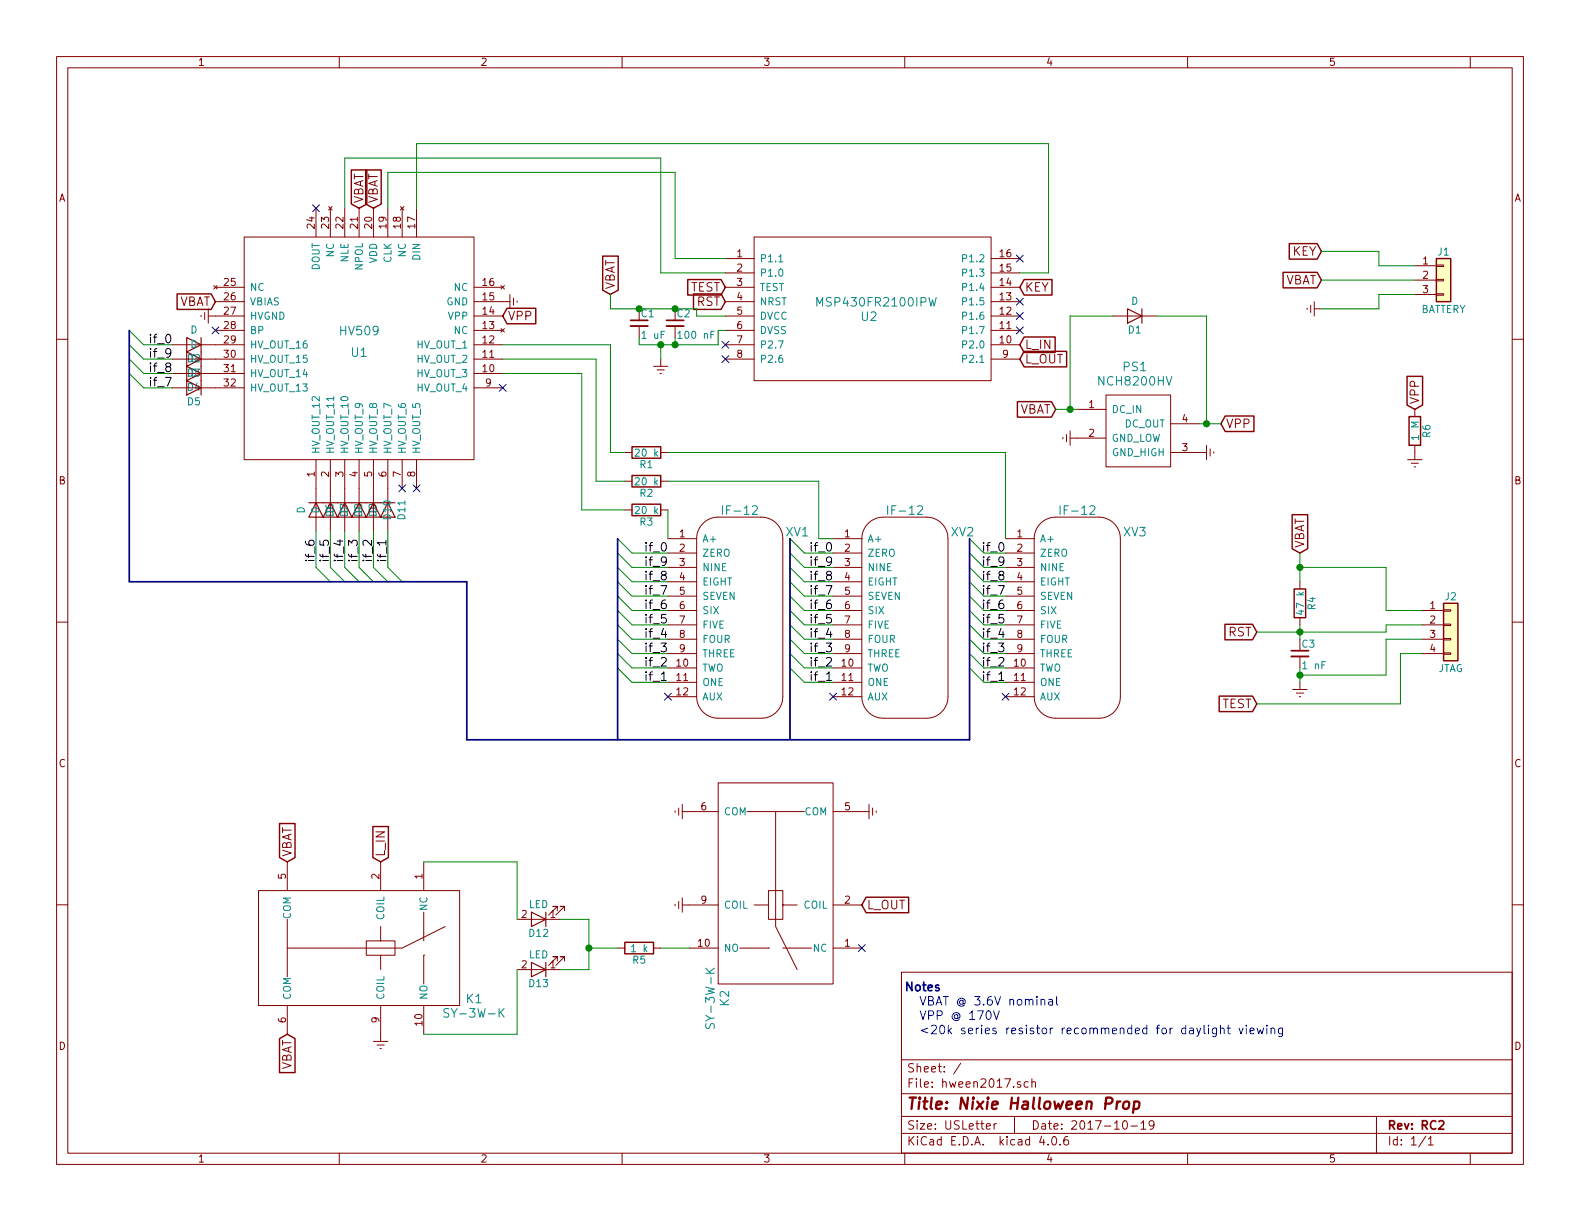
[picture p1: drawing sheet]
<svg xmlns="http://www.w3.org/2000/svg" width="279mm" height="216mm" viewBox="0 0 279 216" stroke-linecap="round" stroke-linejoin="round" font-family="sans-serif">
<g fill="none" stroke="#840000" stroke-width=".18">
<path d="M10 10h259.4v195.9h-259.4zM12 12h255.4v191.9h-255.4zM60 10v2M110 10v2M160 10v2M210 10v2M260 10v2M55.9 36.8v5.1M58.1 36.5l.6 .6M58.4 36.8v5.1M58.7 36.5l-.6 .6M61 36.8v5.1"/>
<path d="M63.5 36.8v5.1M66 36.8v5.1M68.6 36.8v5.1M70.8 36.5l.6 .6M71.1 36.8v5.1M71.4 36.5l-.6 .6M73.7 36.8v5.1M10 60h2M35.6 55.8v.2M36.2 55.2v1.3M36.8 55.9h6.4M36.8 54.6v2.6"/>
<path d="M37.8 50.5l.6 .6M38.1 50.8h5.1M38.1 53.3h5.1M38.1 58.4h5.1M38.4 50.5l-.6 .6M43.2 41.9h.1M43.2 41.9h40.6v39.4h-40.6zM83.8 50.8h5.1M83.8 53.3h6.4M83.8 55.9h5.1M83.8 58.4h5.1M88.6 58.1l.6 .6"/>
<path d="M88.6 50.5l.6 .6M89.2 58.1l-.6 .6M89.2 50.5l-.6 .6M90.2 52.1v2.5M90.8 52.7v1.3M91.4 53.2v.3M113 57.7v2M119.4 57.7v2M128.3 45.7h5M128.3 48.3h5M128.3 50.8h5M128.3 53.3h5"/>
<path d="M128.3 55.9h5M128.3 58.4h5M133.3 41.9h42v25.4h-42zM175.3 45.7h5M175.3 48.3h5M175.3 50.8h5M175.3 53.3h5M175.3 55.9h5M175.3 58.4h5M196.8 55.9h7.7M231.1 54.5v.2M231.8 54v1.2"/>
<path d="M232.4 54.6h1.3M232.4 53.3v2.6M250.2 47h3.8M250.2 49.5h3.8M250.2 52.1h3.8M254 51.9h1.3v.3h-1.3zM254 49.4h1.3v.3h-1.3zM254 46.9h1.3v.2h-1.3zM267.4 60h2M30.5 61h12.7M30.5 63.5h12.7M30.5 68.6h2.5"/>
<path d="M30.5 66h12.7M35.6 68.6h7.6M83.8 61h5.1M83.8 63.5h5.1M83.8 68.6h5.1M83.8 66h5.1M115.6 64.8h2.5M116.2 65.4h1.3M116.7 66h.3M116.8 63.5v1.3M128.3 61h5M128.3 63.5h5"/>
<path d="M175.3 61h5M175.3 63.5h5M188 77.3v.3M188.6 76.8v1.3M189.2 77.5h6.4M189.2 76.2v2.5M190.5 72.4h5.1M195.6 69.9h11.4v12.7h-11.4zM207 74.9h5.1M213.4 78.7v2.6M214 79.4v1.2M214.6 79.9v.2"/>
<path d="M250.2 72.4v1.3M250.2 78.7v2.6M55.9 81.3v12.7M58.4 81.3v12.7M61 81.3v12.7M63.5 81.3v12.7M66 81.3v12.7M68.6 81.3v7.6M68.6 91.4v2.6M71.1 81.3v5.1M73.7 81.3v5.1M110.5 80h1.3"/>
<path d="M110.5 90.2h1.3M110.5 85.1h1.3M116.8 80h1.3M116.8 90.2h1.3M116.8 85.1h1.3M118.1 95.3h5.1M118.1 97.8h5.1M123.2 95.3a3.8 3.8 0 0 1 3.8-3.9h7.6a3.8 3.8 0 0 1 3.8 3.9v27.9a3.8 3.8 0 0 1-3.8 3.8M123.2 95.3v27.9M147.3 95.3h5.1M147.3 97.8h5.1M152.4 95.3a3.8 3.8 0 0 1 3.8-3.9h7.6a3.8 3.8 0 0 1 3.8 3.9v27.9a3.8 3.8 0 0 1-3.8 3.8h-7.6a3.8 3.8 0 0 1-3.8-3.8"/>
<path d="M152.4 95.3v27.9M177.8 95.3h5.1M177.8 97.8h5.1M182.9 95.3a3.8 3.8 0 0 1 3.8-3.9h7.6a3.8 3.8 0 0 1 3.8 3.9v27.9a3.8 3.8 0 0 1-3.8 3.8M182.9 95.3v27.9M207 80h6.4M248.9 81.3h2.6M249.6 81.9h1.2M250.1 82.6h.2M10 110h2M118.1 100.3h5.1M118.1 102.9h5.1"/>
<path d="M118.1 105.4h5.1M118.1 108h5.1M118.1 110.5h5.1M118.1 113h5.1M118.1 115.6h5.1M118.1 118.1h5.1M147.3 100.3h5.1M147.3 102.9h5.1M147.3 105.4h5.1M147.3 108h5.1M147.3 110.5h5.1M147.3 113h5.1"/>
<path d="M147.3 115.6h5.1M147.3 118.1h5.1M177.8 100.3h5.1M177.8 102.9h5.1M177.8 105.4h5.1M177.8 108h5.1M177.8 110.5h5.1M177.8 113h5.1M177.8 115.6h5.1M177.8 118.1h5.1M229.9 102.9v1.2M229.9 109.2v1.3"/>
<path d="M229.9 116.1v2M251.5 108h3.8M251.5 110.5h3.8M251.5 113h3.8M251.5 115.6h3.8M255.3 115.4h1.2v.3h-1.2zM255.3 112.9h1.2v.3h-1.2zM255.3 110.4h1.2v.2h-1.2zM255.3 107.8h1.2v.3h-1.2zM267.4 110h2M118.1 120.7h5.1M118.1 123.2h5.1"/>
<path d="M123.2 123.2a3.8 3.8 0 0 0 3.8 3.8h7.6M127 138.4h20.3v35.6h-20.3zM147.3 120.7h5.1M147.3 123.2h5.1M177.8 120.7h5.1M177.8 123.2h5.1M182.9 123.2a3.8 3.8 0 0 0 3.8 3.8h7.6M228.6 121.9h2.5M229.2 122.6h1.3M229.7 123.2h.3M229.9 120.7v1.2M10 160h2"/>
<path d="M45.7 157.5h35.6v20.3h-35.6zM50.8 152.4v5.1M67.3 152.4v5.1M74.9 152.4v5.1M119.4 143.4v.2M119.4 159.9v.2M120 142.9v1.2M120 159.4v1.3M120.6 143.5h6.4M120.6 142.2v2.6M120.6 158.8v2.5M132.1 143.5h10.1"/>
<path d="M137.2 143.5v20.3l3.8 7.7M147.3 143.5h6.4M153.7 142.2v2.6M154.3 142.9v1.2M154.9 143.4v.2M267.4 160h2M50.8 162.6v10.1M50.8 177.8v5.1M67.3 163.8v2.6h-2.5v2.5h5v-2.5h-2.5M67.3 168.9v2.6M67.3 177.8v6.4M74.9 168.9h.1"/>
<path d="M74.9 161.3v5.1M74.9 168.9v5.1M74.9 177.8v5.1M78.7 163.8l-7.6 3.8h-20.3M91.4 162.6h7.7M91.4 171.5h7.7M98.6 161v-.7h-.8h.8l-1.6 1.5M98.6 169.9v-.7h-.8h.8l-1.6 1.5M99.8 161v-.7h-.7h.7l-1.5 1.5M99.8 169.9v-.7h-.7h.7l-1.5 1.5M109.2 167.6h1.3M115.6 167.6h1.2"/>
<path d="M120.6 160h6.4M121.9 167.6h5.1M130.8 167.6h5.1M133.3 160h2.6M135.9 167.6h.1M138.4 160v2.6h-2.5v-5.1h2.5v2.5h2.6M138.4 167.6h5.1M147.3 167.6h5.1M147.3 160h5.1M159.4 171.9h108v32h-108zM66 184.2h2.6M66.7 184.8h1.2"/>
<path d="M67.2 185.4h.2M159.4 197.4h108M159.4 193.4h108M159.4 187.4h108M169.9 188l-1.3 1.9M174.4 199.2l.7-.2v-.2l-.4-.1-.3 .2 .1 .7h.6M175.8 198.7v1M176.2 198.7l-.4 .3M179.4 197.4v3M180.5 191.3a.37 .37 0 0 0-.6 .2l.1 .2 .5 .1v.2l-.2 .3-.4-.1M181.8 191.3h-.4l-.3 .2 .1 .6 .2 .2 .4-.1M182.5 191.4l.2-.1h.4v1"/>
<path d="M182.5 190.8v1.5M198.7 198.3l.2-.1a.81 .81 0 0 1 .5 .6 .81 .81 0 0 1-.2 .8l-.2 .1a.79 .79 0 0 1-.3-1.4zM200 199.1h1.1M201.8 198.6l.4-.4v1.5M201.8 199.7h.8M204.1 198.8l-.3 .3h-.3l-.3-.3v-.3l.2-.3h.4l.2 .1a1.19 1.19 0 0 1-.2 1.3l-.4 .1M243.4 197.4v6.5M60 203.9v2M110 203.9v2M159.4 200.4h108M160 203.9v2M184.2 200.9l-.4 1.1h1"/>
<path d="M185.3 202.3v.2M186.1 201.1l.2-.1a.81 .81 0 0 1 .6 .6 .81 .81 0 0 1-.3 .8l-.1 .1a.79 .79 0 0 1-.4-1.4zM187.5 202.3v.2M188.8 201a.59 .59 0 0 0-.7 .6l.1 .7 .2 .2 .5-.2 .1-.5-.2-.2-.4-.1-.3 .3M210 203.9v2M252.1 200.9l-1.2 1.9M252.6 201.4l.4-.4v1.5M252.6 202.5h.8M260 203.9v2"/>
</g>
<path d="M111.5 56.6h3.1M117.9 56.6h3M228.3 115.1h3.1M254.5 198.3l.2-.1h.3l.3 .4-.9 1.1h.9" fill="none" stroke="#840000" stroke-width=".3"/>
<path d="M197.6 194.8l-.2 1.3M198.1 194.8a.54 .54 0 0 0-.6 .3M198.8 194.9a.51 .51 0 0 1 .5-.2 .51 .51 0 0 1 .4 .4l-.1 .6a.54 .54 0 0 1-.5 .4 .54 .54 0 0 1-.5-.4zM200.6 194.8a.65 .65 0 0 1 .8 .1l-.1 1a.67 .67 0 0 1-.8 .1M200.6 194.8l-.2 2" fill="none" stroke="#840000" stroke-width=".41"/>
<path d="M137.7 46.3h.7M144.4 54.1v-1.5l.6 1.1 .5-1.1v1.5M164.3 52.6l.3 1.5 .3-1.1 .3 1.1 .4-1.5M127.8 89.4v1.6M157 89.4v1.6M187.5 89.4v1.6M79.4 178.4a.62 .62 0 0 0-.8 .1v.4l.7 .4v.4a.62 .62 0 0 1-.8 .1M88.5 179l.7 .9M89.2 178.3l-.9 .9M124.8 171.2l.9 .9M126.3 171.2l-.8 .7M124.9 181a.62 .62 0 0 0 0 .8h.5l.3-.7h.5a.62 .62 0 0 1 0 .8" fill="none" stroke="#008484" stroke-width=".18"/>
<g fill="none" stroke="#000084" stroke-width=".18">
<path d="M55.3 36.2l1.2 1.2M56.5 36.2l-1.2 1.2M37.5 57.8l1.2 1.2M38.7 57.8l-1.2 1.2M179.7 57.8l1.2 1.2M179.7 55.3l1.2 1.2M179.7 52.7l1.2 1.2M179.7 45.1l1.2 1.2M180.9 57.8l-1.2 1.2M180.9 55.3l-1.2 1.2M180.9 52.7l-1.2 1.2M180.9 45.1l-1.2 1.2"/>
<path d="M88.3 68l1.2 1.2M89.5 68l-1.2 1.2M127.7 60.4l1.2 1.2M127.7 62.9l1.2 1.2M128.9 60.4l-1.2 1.2M128.9 62.9l-1.2 1.2M70.5 85.8l1.2 1.2M71.7 85.8l-1.2 1.2M73.1 85.8l1.2 1.2M74.3 85.8l-1.2 1.2M117.5 122.6l1.2 1.2M118.7 122.6l-1.2 1.2"/>
<path d="M146.7 122.6l1.2 1.2M147.9 122.6l-1.2 1.2M177.2 122.6l1.2 1.2M178.4 122.6l-1.2 1.2M151.8 167l1.2 1.2M153 167l-1.2 1.2"/>
</g>
<g fill="none" stroke="#008400" stroke-width=".18">
<path d="M61 36.8v-8.9h55.8v20.4h11.5M68.6 36.8v-6.3h50.8v15.2h8.9M73.7 36.8v-11.4h111.7v22.9h-5.1M22.9 58.4l2.5 2.6h5.1M107.9 52.1v2.5h15.3v1.3h5.1M119.4 59.7v1.3M128.3 58.4h-1.3v2.6h-14v-1.3M196.8 55.9h-7.6v16.5M204.5 55.9h8.9v19M233.7 44.5h10.1v2.5h6.4M233.7 49.5h16.5M250.2 52.1h-6.4v2.5h-10.1"/>
<path d="M22.9 61l2.5 2.5h5.1M22.9 63.5l2.5 2.5h5.1M22.9 66l2.5 2.6h5.1M88.9 66h14v24.2h7.6M88.9 63.5h16.5v21.6h5.1M88.9 61h19v19h2.6M116.8 61v2.5M186.7 72.4h3.8M212.1 74.9h3.8M55.9 94v6.3l2.5 2.6M58.4 94v6.3l2.6 2.6M61 94v6.3l2.5 2.6"/>
<path d="M63.5 94v6.3l2.5 2.6M66 94v6.3l2.6 2.6M68.6 94v6.3l2.5 2.6M109.2 95.3l2.6 2.5h6.3M109.2 97.8l2.6 2.5h6.3M118.1 90.2v5.1M118.1 85.1h26.7v10.2M118.1 80h59.7v15.3M139.7 95.3l2.5 2.5h5.1M139.7 97.8l2.5 2.5h5.1M171.4 95.3l2.6 2.5h3.8M171.4 97.8l2.6 2.5h3.8"/>
<path d="M229.9 97.8v5.1M109.2 100.3l2.6 2.6h6.3M109.2 102.9l2.6 2.5h6.3M109.2 105.4l2.6 2.6h6.3M109.2 108l2.6 2.5h6.3M109.2 110.5l2.6 2.5h6.3M109.2 113l2.6 2.6h6.3M109.2 115.6l2.6 2.5h6.3M109.2 118.1l2.6 2.6h6.3M139.7 100.3l2.5 2.6h5.1M139.7 102.9l2.5 2.5h5.1M139.7 105.4l2.5 2.6h5.1"/>
<path d="M139.7 108l2.5 2.5h5.1M139.7 110.5l2.5 2.5h5.1M139.7 113l2.5 2.6h5.1M139.7 115.6l2.5 2.5h5.1M139.7 118.1l2.5 2.6h5.1M171.4 100.3l2.6 2.6h3.8M171.4 102.9l2.6 2.5h3.8M171.4 105.4l2.6 2.6h3.8M171.4 108l2.6 2.5h3.8M171.4 110.5l2.6 2.5h3.8M171.4 113l2.6 2.6h3.8M171.4 115.6l2.6 2.5h3.8"/>
<path d="M171.4 118.1l2.6 2.6h3.8M229.9 100.3h15.2v7.7h6.4M229.9 110.5v2.5M229.9 118.1v2.6M251.5 110.5h-6.4v1.3h-22.9M251.5 113h-6.4v6.4h-15.2M251.5 115.6h-3.9v8.9h-25.4M74.9 152.4h16.5v10.2M91.4 171.5v11.4h-16.5M99.1 162.6h5v8.9h-5M104.1 167.6h5.1M116.8 167.6h5.1"/>
</g>
<g fill="none" stroke="#840000" stroke-width=".25">
<path d="M62.1 30h2.8v6.1l-1.4 .7-1.4-.7zM64.7 30h2.7v6.1l-1.4 .7-1.3-.7zM31.3 52h6l.8 1.3-.8 1.4h-6zM89.7 54.5h5v2.8h-5l-.8-1.4zM106.6 45.3h2.7v6l-1.4 .8-1.3-.8zM121.6 49.4h5.9l.8 1.4-.8 1.4h-5.9zM122.6 52h4.9l.8 1.3-.8 1.4h-4.9zM181.1 49.4h4.9v2.8h-4.9l-.8-1.4zM181.1 59.6h5.5v2.7h-5.5l-.8-1.3zM226.9 48.2h6l.8 1.3-.8 1.4h-6zM228 43.1h4.9l.8 1.4-.8 1.3h-4.9zM254 45.7h2.5v7.6h-2.5z"/>
<path d="M111.8 79h5v2h-5zM179.9 71h6l.8 1.4-.8 1.4h-6zM181.1 62.1h7.5v2.8h-7.5l-.8-1.4zM216.7 73.6h5v2.7h-5l-.8-1.4zM248.8 66.5h2.8v5.1l-1.4 .8-1.4-.8zM249.2 73.7h2v5h-2zM111.8 89.2h5v2h-5zM111.8 84.1h5v2h-5zM228.5 91h2.7v6l-1.3 .8-1.4-.8zM216.6 110.4h4.9l.7 1.4-.7 1.3h-4.9zM228.9 104.1h2v5.1h-2zM255.3 106.7h2.5v10.1h-2.5z"/>
<path d="M215.6 123.1h5.9l.7 1.4-.7 1.3h-5.9zM49.4 145.6h2.8v6l-1.4 .8-1.4-.8zM65.9 146.2h2.8v5.4l-1.4 .8-1.4-.8zM153.2 158.6h7.5v2.8h-7.5l-.8-1.4zM110.5 166.6h5.1v2.1h-5.1zM49.4 183.6l1.4-.7 1.4 .7v6.1h-2.8z"/>
</g>
<g fill="none" stroke="#840000" stroke-width=".2">
<path d="M33 59.7l2.6 1.3-2.6 1.2zM35.6 59.7v10.2M199.4 54.6l2.5 1.3-2.5 1.3zM201.9 54.6v2.6M33 62.2l2.6 1.3-2.6 1.3zM33 64.8l2.6 1.2-2.6 1.3zM33 67.3l2.6 1.3-2.6 1.3zM54.6 88.9h15.2M55.9 88.9l1.2 2.5h-2.5zM58.4 88.9l1.3 2.5h-2.6zM61 88.9l1.2 2.5h-2.5zM63.5 88.9l1.3 2.5h-2.6z"/>
<path d="M66 88.9l1.3 2.5h-2.5zM68.6 88.9l1.2 2.5h-2.5zM94 161.3l2.5 1.3-2.5 1.2zM94 170.2l2.5 1.3-2.5 1.2zM96.5 161.3v2.5M96.5 170.2v2.5"/>
</g>
<path d="M111.5 57.7h3.1M117.9 57.7h3M228.3 116.1h3.1" fill="none" stroke="#840000" stroke-width=".33"/>
<g fill="#ffffc2" stroke="#ffffc2" stroke-width=".18">
<path d="M255.3 106.7h2.5v10.1h-2.5z"/>
<path d="M254 45.7h2.5v7.6h-2.5z"/>
</g>
<path d="M22.9 58.4v44.5h59.6v27.9h88.9v-35.5M109.2 95.3v35.5M139.7 95.3v35.5" fill="none" stroke="#000084" stroke-width=".3"/>
<g fill="#008400" stroke="#008400" stroke-width=".25">
<circle cx="189.2" cy="72.4" r=".51"/>
<circle cx="213.4" cy="74.9" r=".51"/>
<circle cx="119.4" cy="54.6" r=".51"/>
<circle cx="119.4" cy="61" r=".51"/>
<circle cx="113" cy="54.6" r=".51"/>
<circle cx="116.8" cy="61" r=".51"/>
<circle cx="229.9" cy="111.8" r=".51"/>
<circle cx="229.9" cy="100.3" r=".51"/>
<circle cx="229.9" cy="119.4" r=".51"/>
<circle cx="104.1" cy="167.6" r=".51"/>
</g>
<g fill="none" stroke="#0000c2" stroke-width=".18">
<path d="M175.7 178.7l.5 1.6 .5-1.6M184.1 176.9l.1-.1a.36 .36 0 0 1 .6 .1v.8M185.5 176.8h.6v.9M186.1 177.1h-.5a.3 .3 0 0 0-.2 .3 .3 .3 0 0 0 .2 .3l.5-.1M186.8 176.2v1.3l.3 .2M215.1 181.8v1.2l-.3 .3-.3-.1M215.1 181.9a.48 .48 0 0 0-.6 0v.8a.48 .48 0 0 0 .6 0M215.8 181.9h.1a.36 .36 0 0 1 .6 .1v.8M215.8 181.3v1.5M217 181.8h.6M217.2 181.3v1.3l.4 .2M219.1 181.8l.4 1 .3-1"/>
<path d="M220.4 181.3v.1M220.4 181.8v1M221.1 182.3l.7-.2-.1-.2-.4-.1-.2 .2v.7h.6M222.3 181.8l.3 1 .3-.7 .3 .7 .2-1M224 181.3v.1M224 181.8v1M224.8 181.9a.36 .36 0 0 1 .6 .1v.8M224.8 181.8v1M226.8 181.8v1.2l-.3 .3-.4-.1M226.8 181.9a.48 .48 0 0 0-.7 0v.8a.48 .48 0 0 0 .7 0"/>
</g>
<text font-size="2.8" fill="#840000" x="160.4" y="196.2">Title: Nixie Halloween Prop</text>
<g font-size="2.1" fill="#840000">
<text x="64.3" y="35.9" transform="rotate(-90 64.3 35.9)">VBAT</text>
<text x="66.8" y="35.9" transform="rotate(-90 66.8 35.9)">VBAT</text>
<text x="228.4" y="45.2">KEY</text>
<text x="108.7" y="51.2" transform="rotate(-90 108.7 51.2)">VBAT</text>
<text x="121.9" y="51.6">TEST</text>
<text x="181.3" y="51.6">KEY</text>
<text x="227" y="50.3">VBAT</text>
<text x="31.4" y="54.1">VBAT</text>
<text x="89.8" y="56.6">VPP</text>
<text x="123.1" y="54.1">RST</text>
<text x="181.3" y="61.7">L_IN</text>
<text x="181.3" y="64.3">L_OUT</text>
<text x="251" y="71.5" transform="rotate(-90 251 71.5)">VPP</text>
<text x="180" y="73.2">VBAT</text>
<text x="216.8" y="75.7">VPP</text>
<text x="230.6" y="96.9" transform="rotate(-90 230.6 96.9)">VBAT</text>
<text x="217.1" y="112.5">RST</text>
<text x="215.9" y="125.2">TEST</text>
<text x="51.6" y="151.5" transform="rotate(-90 51.6 151.5)">VBAT</text>
<text x="68.1" y="151.5" transform="rotate(-90 68.1 151.5)">L_IN</text>
<text x="153.3" y="160.8">L_OUT</text>
<text x="51.6" y="189.6" transform="rotate(-90 51.6 189.6)">VBAT</text>
<text x="160.4" y="189.6">Sheet: /</text>
<text x="160.4" y="192.3">File: hween2017.sch</text>
<text x="160.4" y="202.5">KiCad E.D.A. kicad 4.0.6</text>
<text x="160.4" y="199.7">Size: USLetter</text>
<text x="182.4" y="199.7">Date: 2017-10-19</text>
<text x="245.4" y="199.7">Rev: RC2</text>
<text x="245.4" y="202.5">Id: 1/1</text>
</g>
<g font-size="2.1" fill="#008484">
<text x="60.3" y="59.3">HV509</text>
<text x="145.1" y="54.2">MSP430FR2100IPW</text>
<text x="152.3" y="56.7">U2</text>
<text x="62.2" y="63.1">U1</text>
<text x="198.7" y="65.6">PS1</text>
<text x="194.5" y="68.2">NCH8200HV</text>
<text x="128.3" y="91">IF-12</text>
<text x="139" y="94.8">XV1</text>
<text x="157.6" y="91">IF-12</text>
<text x="168.2" y="94.8">XV2</text>
<text x="188" y="91">IF-12</text>
<text x="198.7" y="94.8">XV3</text>
<text x="79.3" y="179.9">SY-3W-K</text>
<text x="82.5" y="177.4">K1</text>
<text x="128.9" y="177.9" transform="rotate(-90 128.9 177.9)">K2</text>
<text x="126.4" y="181" transform="rotate(-90 126.4 181)">SY-3W-K</text>
</g>
<g font-size="2.1">
<text x="26.8" y="60.7">if_0</text>
<text x="26.8" y="63.2">if_9</text>
<text x="26.8" y="65.8">if_8</text>
<text x="26.8" y="68.3">if_7</text>
<text x="55.6" y="98.9" transform="rotate(-90 55.6 98.9)">if_6</text>
<text x="58.2" y="98.9" transform="rotate(-90 58.2 98.9)">if_5</text>
<text x="60.7" y="98.9" transform="rotate(-90 60.7 98.9)">if_4</text>
<text x="63.2" y="98.9" transform="rotate(-90 63.2 98.9)">if_3</text>
<text x="65.8" y="98.9" transform="rotate(-90 65.8 98.9)">if_2</text>
<text x="68.3" y="98.9" transform="rotate(-90 68.3 98.9)">if_1</text>
<text x="114.5" y="97.5">if_0</text>
<text x="114.5" y="100.1">if_9</text>
<text x="143.7" y="100.1">if_9</text>
<text x="174.1" y="97.5">if_0</text>
<text x="174.1" y="100.1">if_9</text>
<text x="114.5" y="102.6">if_8</text>
<text x="114.5" y="105.2">if_7</text>
<text x="114.5" y="107.7">if_6</text>
<text x="143.7" y="107.7">if_6</text>
<text x="143.7" y="105.2">if_7</text>
<text x="143.7" y="102.6">if_8</text>
<text x="174.1" y="102.6">if_8</text>
<text x="174.1" y="105.2">if_7</text>
<text x="174.1" y="107.7">if_6</text>
<text x="114.5" y="110.2">if_5</text>
<text x="114.5" y="112.8">if_4</text>
<text x="143.7" y="112.8">if_4</text>
<text x="143.7" y="110.2">if_5</text>
<text x="174.1" y="110.2">if_5</text>
<text x="174.1" y="112.8">if_4</text>
<text x="114.5" y="115.3">if_3</text>
<text x="114.5" y="117.9">if_2</text>
<text x="143.7" y="117.9">if_2</text>
<text x="143.7" y="115.3">if_3</text>
<text x="174.1" y="115.3">if_3</text>
<text x="174.1" y="117.9">if_2</text>
<text x="114.5" y="120.4">if_1</text>
<text x="143.7" y="120.4">if_1</text>
<text x="174.1" y="120.4">if_1</text>
</g>
<text font-size="2.1" fill="#008400" x="143.7" y="97.5">if_0</text>
<g font-size="2.1" fill="#0000c2">
<text x="160" y="175.3">Notes</text>
<text x="162.6" y="177.8">VBAT @ 3.6V nominal</text>
<text x="162.6" y="180.3">VPP @ 170V</text>
<text x="162.6" y="182.9">&lt;20k series resistor recommended for daylight viewing</text>
</g>
<g font-size="1.8" fill="#840000">
<text x="35" y="11.6">1</text>
<text x="85" y="11.6">2</text>
<text x="135" y="11.6">3</text>
<text x="185" y="11.6">4</text>
<text x="235" y="11.6">5</text>
<text x="10.4" y="35.6">A</text>
<text x="267.8" y="35.6">A</text>
<text x="55.6" y="40.3" transform="rotate(-90 55.6 40.3)">24</text>
<text x="58.2" y="40.3" transform="rotate(-90 58.2 40.3)">23</text>
<text x="60.7" y="40.3" transform="rotate(-90 60.7 40.3)">22</text>
<text x="63.2" y="40.3" transform="rotate(-90 63.2 40.3)">21</text>
<text x="65.8" y="40.3" transform="rotate(-90 65.8 40.3)">20</text>
<text x="68.3" y="40.3" transform="rotate(-90 68.3 40.3)">19</text>
<text x="70.9" y="40.3" transform="rotate(-90 70.9 40.3)">18</text>
<text x="73.4" y="40.3" transform="rotate(-90 73.4 40.3)">17</text>
<text x="130.3" y="45.5">1</text>
<text x="176.8" y="45.5">16</text>
<text x="251.6" y="46.7">1</text>
<text x="39.7" y="50.5">25</text>
<text x="39.7" y="53.1">26</text>
<text x="85.4" y="53.1">15</text>
<text x="85.4" y="50.5">16</text>
<text x="130.3" y="48">2</text>
<text x="130.3" y="50.5">3</text>
<text x="130.3" y="53.1">4</text>
<text x="176.8" y="53.1">13</text>
<text x="176.8" y="50.5">14</text>
<text x="176.8" y="48">15</text>
<text x="251.6" y="49.3">2</text>
<text x="251.6" y="51.8">3</text>
<text x="39.7" y="55.6">27</text>
<text x="39.7" y="58.2">28</text>
<text x="85.4" y="58.2">13</text>
<text x="85.4" y="55.6">14</text>
<text x="130.3" y="55.6">5</text>
<text x="130.3" y="58.2">6</text>
<text x="176.8" y="58.2">11</text>
<text x="176.8" y="55.6">12</text>
<text x="39.7" y="63.2">30</text>
<text x="39.7" y="65.8">31</text>
<text x="39.7" y="60.7">29</text>
<text x="85.4" y="65.8">10</text>
<text x="85.4" y="63.2">11</text>
<text x="85.4" y="60.7">12</text>
<text x="130.3" y="60.7">7</text>
<text x="130.3" y="63.2">8</text>
<text x="176.8" y="60.7">10</text>
<text x="177.3" y="63.2">9</text>
<text x="33.2" y="69.1">D4</text>
<text x="39.7" y="68.3">32</text>
<text x="85.9" y="68.3">9</text>
<text x="192.6" y="72.1">1</text>
<text x="192.6" y="77.2">2</text>
<text x="209.1" y="74.7">4</text>
<text x="209.1" y="79.8">3</text>
<text x="10.4" y="85.6">B</text>
<text x="55.6" y="84.3" transform="rotate(-90 55.6 84.3)">1</text>
<text x="58.2" y="84.3" transform="rotate(-90 58.2 84.3)">2</text>
<text x="60.7" y="84.3" transform="rotate(-90 60.7 84.3)">3</text>
<text x="63.2" y="84.3" transform="rotate(-90 63.2 84.3)">4</text>
<text x="65.8" y="84.3" transform="rotate(-90 65.8 84.3)">5</text>
<text x="68.3" y="84.3" transform="rotate(-90 68.3 84.3)">6</text>
<text x="70.9" y="84.3" transform="rotate(-90 70.9 84.3)">7</text>
<text x="73.4" y="84.3" transform="rotate(-90 73.4 84.3)">8</text>
<text x="267.8" y="85.6">B</text>
<text x="120.2" y="95">1</text>
<text x="149.4" y="95">1</text>
<text x="179.9" y="95">1</text>
<text x="120.2" y="97.5">2</text>
<text x="120.2" y="100.1">3</text>
<text x="149.4" y="97.5">2</text>
<text x="149.4" y="100.1">3</text>
<text x="179.9" y="97.5">2</text>
<text x="179.9" y="100.1">3</text>
<text x="120.2" y="102.6">4</text>
<text x="120.2" y="105.2">5</text>
<text x="120.2" y="107.7">6</text>
<text x="149.4" y="102.6">4</text>
<text x="149.4" y="105.2">5</text>
<text x="149.4" y="107.7">6</text>
<text x="179.9" y="102.6">4</text>
<text x="179.9" y="105.2">5</text>
<text x="179.9" y="107.7">6</text>
<text x="252.9" y="107.7">1</text>
<text x="120.2" y="110.2">7</text>
<text x="120.2" y="112.8">8</text>
<text x="149.4" y="110.2">7</text>
<text x="149.4" y="112.8">8</text>
<text x="179.9" y="110.2">7</text>
<text x="179.9" y="112.8">8</text>
<text x="252.9" y="110.2">2</text>
<text x="252.9" y="112.8">3</text>
<text x="119.7" y="117.9">10</text>
<text x="120.2" y="115.3">9</text>
<text x="148.9" y="117.9">10</text>
<text x="149.4" y="115.3">9</text>
<text x="179.4" y="117.9">10</text>
<text x="179.9" y="115.3">9</text>
<text x="252.9" y="115.3">4</text>
<text x="119.7" y="120.4">11</text>
<text x="119.7" y="122.9">12</text>
<text x="148.9" y="120.4">11</text>
<text x="148.9" y="122.9">12</text>
<text x="179.4" y="120.4">11</text>
<text x="179.4" y="122.9">12</text>
<text x="10.4" y="135.6">C</text>
<text x="267.8" y="135.6">C</text>
<text x="124" y="143.3">6</text>
<text x="149.4" y="143.3">5</text>
<text x="50.5" y="155.4" transform="rotate(-90 50.5 155.4)">5</text>
<text x="67.1" y="155.4" transform="rotate(-90 67.1 155.4)">2</text>
<text x="74.7" y="155.4" transform="rotate(-90 74.7 155.4)">1</text>
<text x="124" y="159.8">9</text>
<text x="149.4" y="159.8">2</text>
<text x="92.2" y="162.3">2</text>
<text x="97.3" y="162.3">1</text>
<text x="123.5" y="167.4">10</text>
<text x="149.4" y="167.4">1</text>
<text x="92.2" y="171.2">2</text>
<text x="97.3" y="171.2">1</text>
<text x="10.4" y="185.6">D</text>
<text x="50.5" y="180.8" transform="rotate(-90 50.5 180.8)">6</text>
<text x="67.1" y="180.8" transform="rotate(-90 67.1 180.8)">9</text>
<text x="74.7" y="181.3" transform="rotate(-90 74.7 181.3)">10</text>
<text x="267.8" y="185.6">D</text>
<text x="35" y="205.5">1</text>
<text x="85" y="205.5">2</text>
<text x="135" y="205.5">3</text>
<text x="185" y="205.5">4</text>
<text x="235" y="205.5">5</text>
</g>
<g font-size="1.8" fill="#008484">
<text x="56.5" y="47.9" transform="rotate(-90 56.5 47.9)">DOUT</text>
<text x="59.1" y="45.5" transform="rotate(-90 59.1 45.5)">NC</text>
<text x="61.6" y="46.5" transform="rotate(-90 61.6 46.5)">NLE</text>
<text x="64.1" y="47.8" transform="rotate(-90 64.1 47.8)">NPOL</text>
<text x="66.7" y="46.7" transform="rotate(-90 66.7 46.7)">VDD</text>
<text x="69.2" y="46.6" transform="rotate(-90 69.2 46.6)">CLK</text>
<text x="71.8" y="45.5" transform="rotate(-90 71.8 45.5)">NC</text>
<text x="74.3" y="46" transform="rotate(-90 74.3 46)">DIN</text>
<text x="134.4" y="46.4">P1.1</text>
<text x="170.6" y="46.4">P1.2</text>
<text x="254.3" y="45.2">J1</text>
<text x="44.2" y="51.4">NC</text>
<text x="44.2" y="54">VBIAS</text>
<text x="78.9" y="54">GND</text>
<text x="80.2" y="51.4">NC</text>
<text x="134.4" y="48.9">P1.0</text>
<text x="134.4" y="51.4">TEST</text>
<text x="134.4" y="54">NRST</text>
<text x="170.6" y="54">P1.5</text>
<text x="170.6" y="51.4">P1.4</text>
<text x="170.6" y="48.9">P1.3</text>
<text x="200" y="53.9">D</text>
<text x="33.7" y="59">D</text>
<text x="44.2" y="56.5">HVGND</text>
<text x="44.2" y="59.1">BP</text>
<text x="79.3" y="56.5">VPP</text>
<text x="80.2" y="59.1">NC</text>
<text x="113.4" y="56.1">C1</text>
<text x="113.7" y="59.9">1 uF</text>
<text x="119.8" y="56.1">C2</text>
<text x="120.3" y="59.9">100 nF</text>
<text x="134.4" y="56.5">DVCC</text>
<text x="134.4" y="59.1">DVSS</text>
<text x="170.6" y="59.1">P1.7</text>
<text x="170.6" y="56.5">P1.6</text>
<text x="199.5" y="59">D1</text>
<text x="251.1" y="55.3">BATTERY</text>
<text x="33.7" y="61.5">D</text>
<text x="33.7" y="64">D</text>
<text x="44.2" y="64.1">HV_OUT_15</text>
<text x="44.2" y="61.6">HV_OUT_16</text>
<text x="73.7" y="64.1">HV_OUT_2</text>
<text x="73.7" y="61.6">HV_OUT_1</text>
<text x="134.4" y="61.6">P2.7</text>
<text x="134.4" y="64.1">P2.6</text>
<text x="170.6" y="64.1">P2.1</text>
<text x="170.6" y="61.6">P2.0</text>
<text x="33.2" y="71.7">D5</text>
<text x="33.7" y="66.6">D</text>
<text x="44.2" y="66.7">HV_OUT_14</text>
<text x="44.2" y="69.2">HV_OUT_13</text>
<text x="73.7" y="69.2">HV_OUT_4</text>
<text x="73.7" y="66.7">HV_OUT_3</text>
<text x="196.6" y="73">DC_IN</text>
<text x="198.7" y="75.6">DC_OUT</text>
<text x="250.9" y="77.6" transform="rotate(-90 250.9 77.6)">1 M</text>
<text x="252.9" y="77.3" transform="rotate(-90 252.9 77.3)">R6</text>
<text x="56.5" y="80.3" transform="rotate(-90 56.5 80.3)">HV_OUT_12</text>
<text x="59.1" y="80.3" transform="rotate(-90 59.1 80.3)">HV_OUT_11</text>
<text x="61.6" y="80.3" transform="rotate(-90 61.6 80.3)">HV_OUT_10</text>
<text x="64.1" y="80.3" transform="rotate(-90 64.1 80.3)">HV_OUT_9</text>
<text x="66.7" y="80.3" transform="rotate(-90 66.7 80.3)">HV_OUT_8</text>
<text x="69.2" y="80.3" transform="rotate(-90 69.2 80.3)">HV_OUT_7</text>
<text x="71.8" y="80.3" transform="rotate(-90 71.8 80.3)">HV_OUT_6</text>
<text x="74.3" y="80.3" transform="rotate(-90 74.3 80.3)">HV_OUT_5</text>
<text x="112.6" y="80.7">20 k</text>
<text x="113.2" y="82.8">R1</text>
<text x="196.6" y="78.1">GND_LOW</text>
<text x="196.6" y="80.6">GND_HIGH</text>
<text x="112.6" y="85.8">20 k</text>
<text x="113.2" y="87.8">R2</text>
<text x="53.9" y="90.8" transform="rotate(-90 53.9 90.8)">D</text>
<text x="56.4" y="90.8" transform="rotate(-90 56.4 90.8)">D</text>
<text x="59" y="90.8" transform="rotate(-90 59 90.8)">D</text>
<text x="61.5" y="90.8" transform="rotate(-90 61.5 90.8)">D</text>
<text x="64" y="90.8" transform="rotate(-90 64 90.8)">D</text>
<text x="66.6" y="90.8" transform="rotate(-90 66.6 90.8)">D</text>
<text x="69.1" y="91.8" transform="rotate(-90 69.1 91.8)">D10</text>
<text x="71.7" y="91.8" transform="rotate(-90 71.7 91.8)">D11</text>
<text x="112.6" y="90.9">20 k</text>
<text x="113.2" y="92.9">R3</text>
<text x="124.2" y="95.9">A+</text>
<text x="153.4" y="95.9">A+</text>
<text x="183.9" y="95.9">A+</text>
<text x="124.2" y="98.4">ZERO</text>
<text x="124.2" y="101">NINE</text>
<text x="153.4" y="98.4">ZERO</text>
<text x="153.4" y="101">NINE</text>
<text x="183.9" y="98.4">ZERO</text>
<text x="183.9" y="101">NINE</text>
<text x="124.2" y="103.5">EIGHT</text>
<text x="124.2" y="106">SEVEN</text>
<text x="153.4" y="103.5">EIGHT</text>
<text x="153.4" y="106">SEVEN</text>
<text x="183.9" y="103.5">EIGHT</text>
<text x="183.9" y="106">SEVEN</text>
<text x="232.6" y="107.8" transform="rotate(-90 232.6 107.8)">R4</text>
<text x="255.6" y="106.1">J2</text>
<text x="124.2" y="108.6">SIX</text>
<text x="124.2" y="111.1">FIVE</text>
<text x="124.2" y="113.7">FOUR</text>
<text x="153.4" y="108.6">SIX</text>
<text x="153.4" y="111.1">FIVE</text>
<text x="153.4" y="113.7">FOUR</text>
<text x="183.9" y="108.6">SIX</text>
<text x="183.9" y="111.1">FIVE</text>
<text x="183.9" y="113.7">FOUR</text>
<text x="230.6" y="108.4" transform="rotate(-90 230.6 108.4)">47 k</text>
<text x="124.2" y="116.2">THREE</text>
<text x="124.2" y="118.7">TWO</text>
<text x="153.4" y="116.2">THREE</text>
<text x="153.4" y="118.7">TWO</text>
<text x="183.9" y="116.2">THREE</text>
<text x="183.9" y="118.7">TWO</text>
<text x="230.3" y="114.5">C3</text>
<text x="230.5" y="118.3">1 nF</text>
<text x="254.2" y="118.8">JTAG</text>
<text x="124.2" y="121.3">ONE</text>
<text x="124.2" y="123.8">AUX</text>
<text x="153.4" y="121.3">ONE</text>
<text x="153.4" y="123.8">AUX</text>
<text x="183.9" y="121.3">ONE</text>
<text x="183.9" y="123.8">AUX</text>
<text x="128" y="144.1">COM</text>
<text x="142.2" y="144.1">COM</text>
<text x="75.6" y="161.1" transform="rotate(-90 75.6 161.1)">NC</text>
<text x="93.5" y="160.6">LED</text>
<text x="128" y="160.7">COIL</text>
<text x="142.1" y="160.7">COIL</text>
<text x="51.4" y="162.6" transform="rotate(-90 51.4 162.6)">COM</text>
<text x="67.9" y="162.7" transform="rotate(-90 67.9 162.7)">COIL</text>
<text x="93.6" y="165.6">D12</text>
<text x="93.5" y="169.4">LED</text>
<text x="111.8" y="168.4">1 k</text>
<text x="111.9" y="170.4">R5</text>
<text x="128" y="168.3">NO</text>
<text x="143.7" y="168.3">NC</text>
<text x="51.4" y="176.8" transform="rotate(-90 51.4 176.8)">COM</text>
<text x="67.9" y="176.8" transform="rotate(-90 67.9 176.8)">COIL</text>
<text x="75.6" y="176.8" transform="rotate(-90 75.6 176.8)">NO</text>
<text x="93.6" y="174.5">D13</text>
</g>
</svg>
